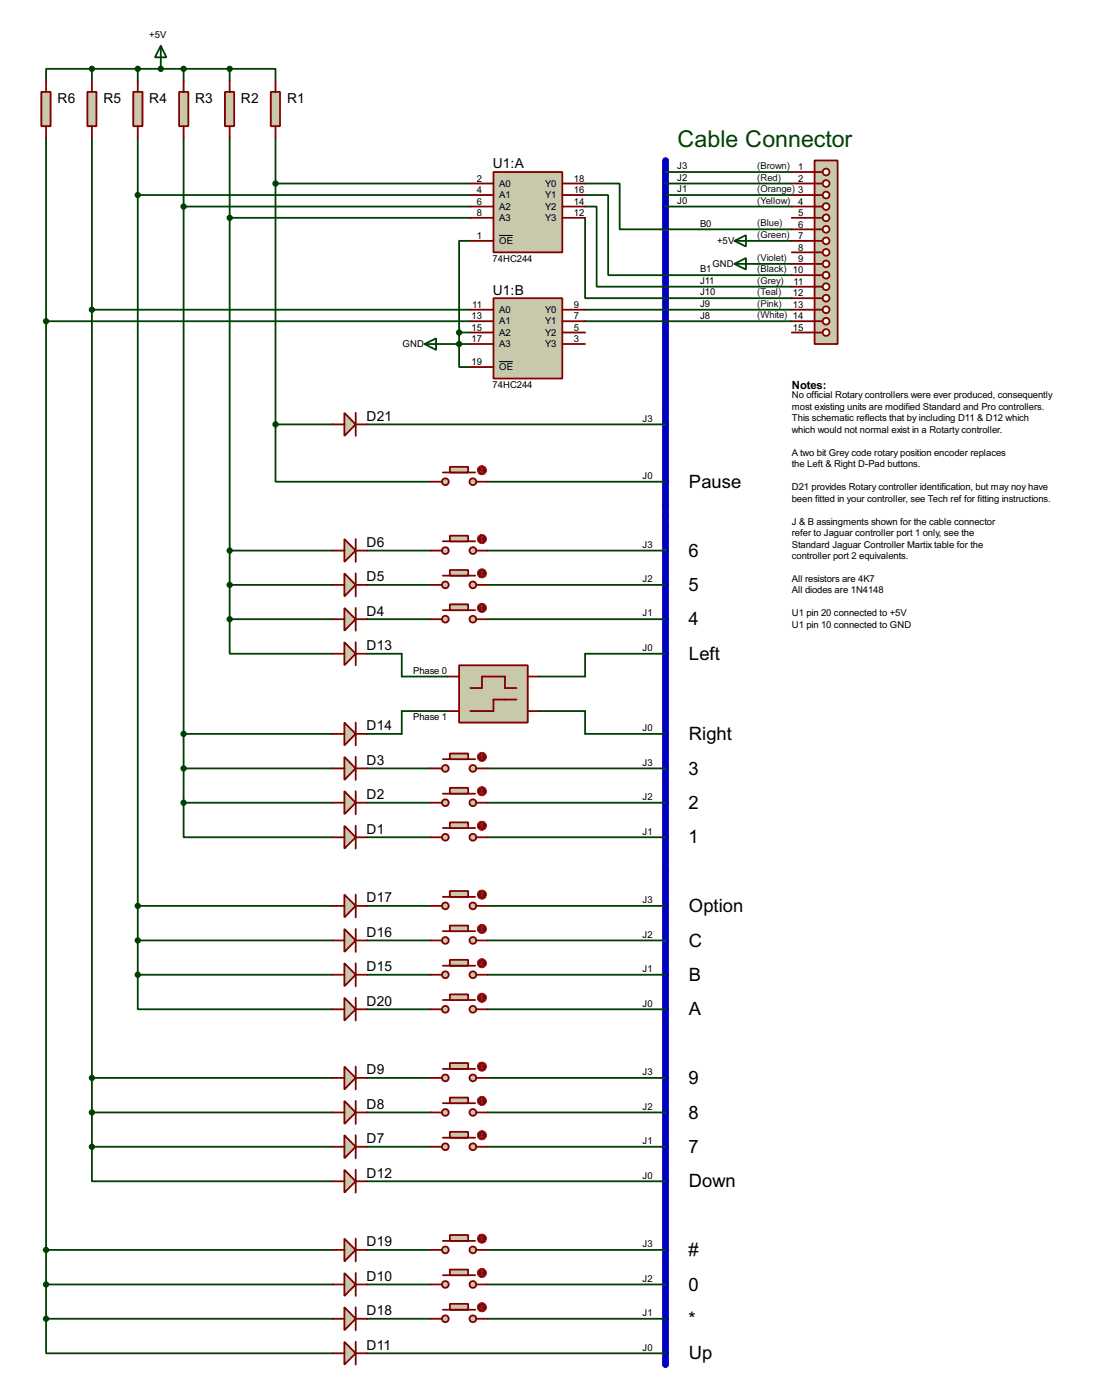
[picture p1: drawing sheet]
<svg xmlns="http://www.w3.org/2000/svg" width="244mm" height="310mm" viewBox="0 0 244 310" stroke-linecap="round" stroke-linejoin="round" font-family="sans-serif">
<path d="M147.4 35.6v266.7" fill="none" stroke="#0000c0" stroke-width="1.5"/>
<g fill="none" stroke="#004000" stroke-width=".4">
<path d="M20.4 15.3h-10.2v2.5M20.4 15.3h30.5M20.4 15.3v2.5M30.5 15.3v2.5M40.7 15.3v2.5M50.9 15.3h10.1v2.5M50.9 15.3v2.5M147.4 38.1h27.9M104.2 53.4h-2.5v20.3M129.6 40.7h7.6v10.1h38.1M129.6 43.2h5.1v17.8h40.6M129.6 45.8h2.5v17.7h43.2"/>
<path d="M129.6 48.3v17.8h45.7M147.4 40.7h27.9M147.4 43.2h27.9M147.4 45.8h27.9M101.7 76.2v5.1h2.5M101.7 73.7h2.5M101.7 73.7v2.5M101.7 76.2h2.5M129.6 68.6h45.7M129.6 71.2h45.7"/>
</g>
<circle cx="35.6" cy="15.3" r=".2" fill="#004000"/>
<g fill="none" stroke="#004000" stroke-width=".4">
<path d="M10.2 30.5v261.6M20.4 30.5v223.5M30.5 30.5v185.4M40.7 30.5v147.3M50.9 30.5v106.7M61 30.5v63.5M30.5 43.2h73.7M40.7 45.8h63.5M50.9 48.3h53.3M61 40.7h43.2M167.7 53.4h7.6M167.7 58.5h7.6"/>
<path d="M10.2 71.2h94M20.4 68.6h83.8M99.1 76.2h2.6M61 94v12.7h34.3M61 94h12.7M81.3 94h66.1M108 106.7h39.4M50.9 137.2v7.6h22.8M50.9 137.2h22.8M50.9 129.6h22.8M50.9 122h22.8M81.3 137.2h14"/>
<path d="M81.3 129.6h14M81.3 122h14M108 137.2h39.4M108 129.6h39.4M108 122h39.4M40.7 177.8v7.7h33M40.7 177.8h33M40.7 170.2h33M40.7 162.6h33M81.3 177.8h14M81.3 170.2h14M108 177.8h39.4"/>
<path d="M108 170.2h39.4M81.3 185.5h14M108 185.5h39.4M30.5 215.9v7.7h43.2M30.5 215.9h43.2M30.5 208.3h43.2M30.5 200.7h43.2M81.3 215.9h14M81.3 208.3h14M81.3 200.7h14M108 215.9h39.4M108 208.3h39.4"/>
<path d="M108 200.7h39.4M20.4 238.8h53.3M81.3 238.8h14M81.3 223.6h14M108 238.8h39.4M108 223.6h39.4M20.4 254v7.7h53.3M20.4 254h53.3M20.4 246.4h53.3M81.3 254h14M81.3 246.4h14M108 254h39.4"/>
<path d="M108 246.4h39.4M10.2 276.9h63.5M81.3 276.9h14M81.3 261.7h66.1M108 276.9h39.4M10.2 292.1v7.7h63.5M10.2 284.5h63.5M10.2 292.1h63.5M81.3 284.5h14M81.3 292.1h14M81.3 299.8h66.1M108 284.5h39.4"/>
<path d="M108 292.1h39.4"/>
</g>
<path d="M109.3 38.1h15.2v17.8h-15.2z" fill="#c8c8aa" stroke="#800000" stroke-width=".4"/>
<path d="M104.2 40.7h5.1M104.2 43.2h5.1M104.2 45.8h5.1M104.2 48.3h5.1M104.2 53.4h5.1M124.5 40.7h5.1M124.5 43.2h5.1M124.5 45.8h5.1M124.5 48.3h5.1" fill="none" stroke="#800000" stroke-width=".4"/>
<path d="M110.5 52.2h3.1" fill="none" stroke="#000" stroke-width=".22"/>
<path d="M109.3 66.1h15.2v17.8h-15.2z" fill="#c8c8aa" stroke="#800000" stroke-width=".4"/>
<path d="M104.2 68.6h5.1M104.2 71.2h5.1M104.2 73.7h5.1M104.2 76.2h5.1M124.5 68.6h5.1M124.5 71.2h5.1M124.5 73.7h5.1M124.5 76.2h5.1M104.2 81.3h5.1" fill="none" stroke="#800000" stroke-width=".4"/>
<path d="M110.5 80.1h3.1" fill="none" stroke="#000" stroke-width=".22"/>
<path d="M60 20.4h2v7.6h-2z" fill="#c8c8aa" stroke="#800000" stroke-width=".4"/>
<path d="M61 17.8v2.6M61 28v2.5" fill="none" stroke="#800000" stroke-width=".4"/>
<path d="M49.8 20.4h2.1v7.6h-2.1z" fill="#c8c8aa" stroke="#800000" stroke-width=".4"/>
<path d="M50.9 17.8v2.6M50.9 28v2.5" fill="none" stroke="#800000" stroke-width=".4"/>
<path d="M39.7 20.4h2v7.6h-2z" fill="#c8c8aa" stroke="#800000" stroke-width=".4"/>
<path d="M40.7 17.8v2.6M40.7 28v2.5" fill="none" stroke="#800000" stroke-width=".4"/>
<path d="M29.5 20.4h2.1v7.6h-2.1z" fill="#c8c8aa" stroke="#800000" stroke-width=".4"/>
<path d="M30.5 17.8v2.6M30.5 28v2.5" fill="none" stroke="#800000" stroke-width=".4"/>
<path d="M19.4 20.4h2v7.6h-2z" fill="#c8c8aa" stroke="#800000" stroke-width=".4"/>
<path d="M20.4 17.8v2.6M20.4 28v2.5" fill="none" stroke="#800000" stroke-width=".4"/>
<path d="M9.2 20.4h2v7.6h-2z" fill="#c8c8aa" stroke="#800000" stroke-width=".4"/>
<path d="M10.2 17.8v2.6M10.2 28v2.5" fill="none" stroke="#800000" stroke-width=".4"/>
<path d="M76.3 182.9l2.5 2.6-2.5 2.5z" fill="#c8c8aa" stroke="#800000" stroke-width=".4"/>
<path d="M73.7 185.5h2.6M78.8 182.9v5.1M78.8 185.5h2.5" fill="none" stroke="#800000" stroke-width=".4"/>
<path d="M76.3 175.3l2.5 2.5-2.5 2.6z" fill="#c8c8aa" stroke="#800000" stroke-width=".4"/>
<path d="M73.7 177.8h2.6M78.8 175.3v5.1M78.8 177.8h2.5" fill="none" stroke="#800000" stroke-width=".4"/>
<path d="M76.3 167.7l2.5 2.5-2.5 2.6z" fill="#c8c8aa" stroke="#800000" stroke-width=".4"/>
<path d="M73.7 170.2h2.6M78.8 167.7v5.1M78.8 170.2h2.5" fill="none" stroke="#800000" stroke-width=".4"/>
<path d="M76.3 134.7l2.5 2.5-2.5 2.5z" fill="#c8c8aa" stroke="#800000" stroke-width=".4"/>
<path d="M73.7 137.2h2.6M78.8 134.7v5M78.8 137.2h2.5" fill="none" stroke="#800000" stroke-width=".4"/>
<path d="M76.3 127l2.5 2.6-2.5 2.5z" fill="#c8c8aa" stroke="#800000" stroke-width=".4"/>
<path d="M73.7 129.6h2.6M78.8 127v5.1M78.8 129.6h2.5" fill="none" stroke="#800000" stroke-width=".4"/>
<path d="M76.3 119.4l2.5 2.6-2.5 2.5z" fill="#c8c8aa" stroke="#800000" stroke-width=".4"/>
<path d="M78.8 119.4v5.1M73.7 122h2.6M78.8 122h2.5" fill="none" stroke="#800000" stroke-width=".4"/>
<path d="M76.3 251.5l2.5 2.5-2.5 2.6z" fill="#c8c8aa" stroke="#800000" stroke-width=".4"/>
<path d="M73.7 254h2.6M78.8 251.5v5.1M78.8 254h2.5" fill="none" stroke="#800000" stroke-width=".4"/>
<path d="M76.3 243.9l2.5 2.5-2.5 2.6z" fill="#c8c8aa" stroke="#800000" stroke-width=".4"/>
<path d="M73.7 246.4h2.6M78.8 243.9v5.1M78.8 246.4h2.5" fill="none" stroke="#800000" stroke-width=".4"/>
<path d="M76.3 236.3l2.5 2.5-2.5 2.5z" fill="#c8c8aa" stroke="#800000" stroke-width=".4"/>
<path d="M73.7 238.8h2.6M78.8 236.3v5M78.8 238.8h2.5" fill="none" stroke="#800000" stroke-width=".4"/>
<path d="M76.3 282l2.5 2.5-2.5 2.6z" fill="#c8c8aa" stroke="#800000" stroke-width=".4"/>
<path d="M73.7 284.5h2.6M78.8 282v5.1M78.8 284.5h2.5" fill="none" stroke="#800000" stroke-width=".4"/>
<path d="M76.3 297.2l2.5 2.6-2.5 2.5z" fill="#c8c8aa" stroke="#800000" stroke-width=".4"/>
<path d="M73.7 299.8h2.6M78.8 297.2v5.1M78.8 299.8h2.5" fill="none" stroke="#800000" stroke-width=".4"/>
<path d="M76.3 142.3l2.5 2.5-2.5 2.6z" fill="#c8c8aa" stroke="#800000" stroke-width=".4"/>
<path d="M73.7 144.8h2.6M78.8 142.3v5.1M78.8 144.8h2.5" fill="none" stroke="#800000" stroke-width=".4"/>
<path d="M76.3 160.1l2.5 2.5-2.5 2.5z" fill="#c8c8aa" stroke="#800000" stroke-width=".4"/>
<path d="M73.7 162.6h2.6M78.8 160.1v5M78.8 162.6h2.5" fill="none" stroke="#800000" stroke-width=".4"/>
<path d="M76.3 213.4l2.5 2.5-2.5 2.6z" fill="#c8c8aa" stroke="#800000" stroke-width=".4"/>
<path d="M73.7 215.9h2.6M78.8 213.4v5.1M78.8 215.9h2.5" fill="none" stroke="#800000" stroke-width=".4"/>
<path d="M76.3 205.8l2.5 2.5-2.5 2.6z" fill="#c8c8aa" stroke="#800000" stroke-width=".4"/>
<path d="M73.7 208.3h2.6M78.8 205.8v5.1M78.8 208.3h2.5" fill="none" stroke="#800000" stroke-width=".4"/>
<path d="M76.3 198.2l2.5 2.5-2.5 2.5z" fill="#c8c8aa" stroke="#800000" stroke-width=".4"/>
<path d="M78.8 198.2v5M73.7 200.7h2.6M78.8 200.7h2.5" fill="none" stroke="#800000" stroke-width=".4"/>
<path d="M76.3 289.6l2.5 2.5-2.5 2.6z" fill="#c8c8aa" stroke="#800000" stroke-width=".4"/>
<path d="M73.7 292.1h2.6M78.8 289.6v5.1M78.8 292.1h2.5" fill="none" stroke="#800000" stroke-width=".4"/>
<path d="M76.3 274.4l2.5 2.5-2.5 2.5z" fill="#c8c8aa" stroke="#800000" stroke-width=".4"/>
<path d="M73.7 276.9h2.6M78.8 274.4v5M78.8 276.9h2.5" fill="none" stroke="#800000" stroke-width=".4"/>
<path d="M76.3 221l2.5 2.6-2.5 2.5z" fill="#c8c8aa" stroke="#800000" stroke-width=".4"/>
<path d="M73.7 223.6h2.6M78.8 221v5.1M78.8 223.6h2.5" fill="none" stroke="#800000" stroke-width=".4"/>
<path d="M180.4 35.6h5.1v40.6h-5.1z" fill="#c8c8aa" stroke="#800000" stroke-width=".4"/>
<path d="M180.4 38.1h1.8" fill="none" stroke="#800000" stroke-width=".4"/>
<circle cx="182.9" cy="38.1" r=".75" fill="#feffff" stroke="#800000" stroke-width=".4"/>
<path d="M180.4 40.7h1.8" fill="none" stroke="#800000" stroke-width=".4"/>
<circle cx="182.9" cy="40.7" r=".75" fill="#feffff" stroke="#800000" stroke-width=".4"/>
<path d="M180.4 43.2h1.8" fill="none" stroke="#800000" stroke-width=".4"/>
<circle cx="182.9" cy="43.2" r=".75" fill="#feffff" stroke="#800000" stroke-width=".4"/>
<path d="M180.4 45.8h1.8" fill="none" stroke="#800000" stroke-width=".4"/>
<circle cx="182.9" cy="45.8" r=".75" fill="#feffff" stroke="#800000" stroke-width=".4"/>
<path d="M180.4 48.3h1.8" fill="none" stroke="#800000" stroke-width=".4"/>
<circle cx="182.9" cy="48.3" r=".75" fill="#feffff" stroke="#800000" stroke-width=".4"/>
<path d="M180.4 50.8h1.8" fill="none" stroke="#800000" stroke-width=".4"/>
<circle cx="182.9" cy="50.8" r=".75" fill="#feffff" stroke="#800000" stroke-width=".4"/>
<path d="M180.4 53.4h1.8" fill="none" stroke="#800000" stroke-width=".4"/>
<circle cx="182.9" cy="53.4" r=".75" fill="#feffff" stroke="#800000" stroke-width=".4"/>
<path d="M180.4 55.9h1.8" fill="none" stroke="#800000" stroke-width=".4"/>
<circle cx="182.9" cy="55.9" r=".75" fill="#feffff" stroke="#800000" stroke-width=".4"/>
<path d="M180.4 58.5h1.8" fill="none" stroke="#800000" stroke-width=".4"/>
<circle cx="182.9" cy="58.5" r=".75" fill="#feffff" stroke="#800000" stroke-width=".4"/>
<path d="M180.4 61h1.8" fill="none" stroke="#800000" stroke-width=".4"/>
<circle cx="182.9" cy="61" r=".75" fill="#feffff" stroke="#800000" stroke-width=".4"/>
<path d="M180.4 63.5h1.8" fill="none" stroke="#800000" stroke-width=".4"/>
<circle cx="182.9" cy="63.5" r=".75" fill="#feffff" stroke="#800000" stroke-width=".4"/>
<path d="M180.4 66.1h1.8" fill="none" stroke="#800000" stroke-width=".4"/>
<circle cx="182.9" cy="66.1" r=".75" fill="#feffff" stroke="#800000" stroke-width=".4"/>
<path d="M180.4 68.6h1.8" fill="none" stroke="#800000" stroke-width=".4"/>
<circle cx="182.9" cy="68.6" r=".75" fill="#feffff" stroke="#800000" stroke-width=".4"/>
<path d="M180.4 71.2h1.8" fill="none" stroke="#800000" stroke-width=".4"/>
<circle cx="182.9" cy="71.2" r=".75" fill="#feffff" stroke="#800000" stroke-width=".4"/>
<path d="M180.4 73.7h1.8" fill="none" stroke="#800000" stroke-width=".4"/>
<circle cx="182.9" cy="73.7" r=".75" fill="#feffff" stroke="#800000" stroke-width=".4"/>
<g fill="none" stroke="#800000" stroke-width=".4">
<path d="M175.3 38.1h5.1M175.3 40.7h5.1M175.3 43.2h5.1M175.3 45.8h5.1M175.3 48.3h5.1M175.3 50.8h5.1M175.3 53.4h5.1M175.3 55.9h5.1M175.3 58.5h5.1M175.3 61h5.1M175.3 63.5h5.1M175.3 66.1h5.1"/>
<path d="M175.3 68.6h5.1M175.3 71.2h5.1M175.3 73.7h5.1"/>
</g>
<g fill="#004000" stroke="#004000" stroke-width=".4">
<circle cx="101.6" cy="73.7" r=".5"/>
<circle cx="101.6" cy="76.2" r=".5"/>
<circle cx="50.8" cy="15.3" r=".5"/>
<circle cx="40.6" cy="15.3" r=".5"/>
<circle cx="30.5" cy="15.3" r=".5"/>
<circle cx="20.3" cy="15.3" r=".5"/>
<circle cx="35.6" cy="15.3" r=".5"/>
<circle cx="61" cy="40.7" r=".5"/>
<circle cx="30.5" cy="43.2" r=".5"/>
<circle cx="40.6" cy="45.8" r=".5"/>
<circle cx="50.8" cy="48.3" r=".5"/>
<circle cx="20.3" cy="68.6" r=".5"/>
<circle cx="10.2" cy="71.2" r=".5"/>
</g>
<path d="M35.6 10.2l1.3 2.5h-2.6zM35.6 10.2v5.1" fill="none" stroke="#004000" stroke-width=".4"/>
<path d="M76.3 259.1l2.5 2.6-2.5 2.5z" fill="#c8c8aa" stroke="#800000" stroke-width=".4"/>
<path d="M78.8 259.1v5.1M73.7 261.7h2.6M78.8 261.7h2.5" fill="none" stroke="#800000" stroke-width=".4"/>
<g fill="#004000" stroke="#004000" stroke-width=".4">
<circle cx="50.8" cy="137.2" r=".5"/>
<circle cx="50.8" cy="129.6" r=".5"/>
<circle cx="50.8" cy="122" r=".5"/>
<circle cx="40.6" cy="177.8" r=".5"/>
<circle cx="40.6" cy="170.2" r=".5"/>
<circle cx="30.5" cy="215.9" r=".5"/>
<circle cx="30.5" cy="208.3" r=".5"/>
<circle cx="30.5" cy="200.7" r=".5"/>
<circle cx="20.3" cy="254" r=".5"/>
<circle cx="20.3" cy="246.4" r=".5"/>
<circle cx="20.3" cy="238.8" r=".5"/>
<circle cx="10.2" cy="276.9" r=".5"/>
<circle cx="10.2" cy="284.5" r=".5"/>
<circle cx="10.2" cy="292.1" r=".5"/>
</g>
<path d="M76.3 91.5l2.5 2.5-2.5 2.6z" fill="#c8c8aa" stroke="#800000" stroke-width=".4"/>
<path d="M73.7 94h2.6M78.8 91.5v5.1M78.8 94h2.5" fill="none" stroke="#800000" stroke-width=".4"/>
<g fill="#c8c8aa" stroke="#800000" stroke-width=".4">
<circle cx="104.7" cy="122" r=".75"/>
<circle cx="98.6" cy="122" r=".75"/>
</g>
<path d="M98.1 119.9h7.1" fill="none" stroke="#800000" stroke-width=".4"/>
<path d="M99.6 118.7h4.1v1.2h-4.1z" fill="#c8c8aa" stroke="#800000" stroke-width=".4"/>
<path d="M95.3 122h2.5M105.5 122h2.5" fill="none" stroke="#800000" stroke-width=".4"/>
<circle cx="106.7" cy="119.4" r="1" fill="#400000" stroke="#f00" stroke-width=".22"/>
<path d="M106.5 119.7l.2 .2M106.7 118.9v1M106.7 118.9l-.2 .3M106.7 118.9l.3 .3M107 119.7l-.3 .2" fill="none" stroke="#f00" stroke-width=".22"/>
<g fill="#c8c8aa" stroke="#800000" stroke-width=".4">
<circle cx="104.7" cy="129.6" r=".75"/>
<circle cx="98.6" cy="129.6" r=".75"/>
</g>
<path d="M98.1 127.5h7.1" fill="none" stroke="#800000" stroke-width=".4"/>
<path d="M99.6 126.3h4.1v1.2h-4.1z" fill="#c8c8aa" stroke="#800000" stroke-width=".4"/>
<path d="M95.3 129.6h2.5M105.5 129.6h2.5" fill="none" stroke="#800000" stroke-width=".4"/>
<circle cx="106.7" cy="127" r="1" fill="#400000" stroke="#f00" stroke-width=".22"/>
<path d="M106.5 127.3l.2 .2M106.7 126.5v1M106.7 126.5l-.2 .3M106.7 126.5l.3 .3M107 127.3l-.3 .2" fill="none" stroke="#f00" stroke-width=".22"/>
<g fill="#c8c8aa" stroke="#800000" stroke-width=".4">
<circle cx="104.7" cy="137.2" r=".75"/>
<circle cx="98.6" cy="137.2" r=".75"/>
</g>
<path d="M98.1 135.2h7.1" fill="none" stroke="#800000" stroke-width=".4"/>
<path d="M99.6 133.9h4.1v1.3h-4.1z" fill="#c8c8aa" stroke="#800000" stroke-width=".4"/>
<path d="M95.3 137.2h2.5M105.5 137.2h2.5" fill="none" stroke="#800000" stroke-width=".4"/>
<circle cx="106.7" cy="134.7" r="1" fill="#400000" stroke="#f00" stroke-width=".22"/>
<path d="M106.5 134.9l.2 .3M106.7 134.1v1.1M106.7 134.1l-.2 .3M106.7 134.1l.3 .3M107 134.9l-.3 .3" fill="none" stroke="#f00" stroke-width=".22"/>
<g fill="#c8c8aa" stroke="#800000" stroke-width=".4">
<circle cx="104.7" cy="170.2" r=".75"/>
<circle cx="98.6" cy="170.2" r=".75"/>
</g>
<path d="M98.1 168.2h7.1" fill="none" stroke="#800000" stroke-width=".4"/>
<path d="M99.6 166.9h4.1v1.3h-4.1z" fill="#c8c8aa" stroke="#800000" stroke-width=".4"/>
<path d="M95.3 170.2h2.5M105.5 170.2h2.5" fill="none" stroke="#800000" stroke-width=".4"/>
<circle cx="106.7" cy="167.7" r="1" fill="#400000" stroke="#f00" stroke-width=".22"/>
<path d="M106.5 167.9l.2 .3M106.7 167.2v1M106.7 167.2l-.2 .2M106.7 167.2l.3 .2M107 167.9l-.3 .3" fill="none" stroke="#f00" stroke-width=".22"/>
<g fill="#c8c8aa" stroke="#800000" stroke-width=".4">
<circle cx="104.7" cy="177.8" r=".75"/>
<circle cx="98.6" cy="177.8" r=".75"/>
</g>
<path d="M98.1 175.8h7.1" fill="none" stroke="#800000" stroke-width=".4"/>
<path d="M99.6 174.5h4.1v1.3h-4.1z" fill="#c8c8aa" stroke="#800000" stroke-width=".4"/>
<path d="M95.3 177.8h2.5M105.5 177.8h2.5" fill="none" stroke="#800000" stroke-width=".4"/>
<circle cx="106.7" cy="175.3" r="1" fill="#400000" stroke="#f00" stroke-width=".22"/>
<path d="M106.5 175.5l.2 .3M106.7 174.8v1M106.7 174.8l-.2 .2M106.7 174.8l.3 .2M107 175.5l-.3 .3" fill="none" stroke="#f00" stroke-width=".22"/>
<g fill="#c8c8aa" stroke="#800000" stroke-width=".4">
<circle cx="104.7" cy="185.5" r=".75"/>
<circle cx="98.6" cy="185.5" r=".75"/>
</g>
<path d="M98.1 183.4h7.1" fill="none" stroke="#800000" stroke-width=".4"/>
<path d="M99.6 182.2h4.1v1.2h-4.1z" fill="#c8c8aa" stroke="#800000" stroke-width=".4"/>
<path d="M95.3 185.5h2.5M105.5 185.5h2.5" fill="none" stroke="#800000" stroke-width=".4"/>
<circle cx="106.7" cy="182.9" r="1" fill="#400000" stroke="#f00" stroke-width=".22"/>
<path d="M106.5 183.2l.2 .2M106.7 182.4v1M106.7 182.4l-.2 .3M106.7 182.4l.3 .3M107 183.2l-.3 .2" fill="none" stroke="#f00" stroke-width=".22"/>
<g fill="#c8c8aa" stroke="#800000" stroke-width=".4">
<circle cx="104.7" cy="200.7" r=".75"/>
<circle cx="98.6" cy="200.7" r=".75"/>
</g>
<path d="M98.1 198.7h7.1" fill="none" stroke="#800000" stroke-width=".4"/>
<path d="M99.6 197.4h4.1v1.3h-4.1z" fill="#c8c8aa" stroke="#800000" stroke-width=".4"/>
<path d="M95.3 200.7h2.5M105.5 200.7h2.5" fill="none" stroke="#800000" stroke-width=".4"/>
<circle cx="106.7" cy="198.2" r="1" fill="#400000" stroke="#f00" stroke-width=".22"/>
<path d="M106.5 198.4l.2 .3M106.7 197.6v1.1M106.7 197.6l-.2 .3M106.7 197.6l.3 .3M107 198.4l-.3 .3" fill="none" stroke="#f00" stroke-width=".22"/>
<g fill="#c8c8aa" stroke="#800000" stroke-width=".4">
<circle cx="104.7" cy="208.3" r=".75"/>
<circle cx="98.6" cy="208.3" r=".75"/>
</g>
<path d="M98.1 206.3h7.1" fill="none" stroke="#800000" stroke-width=".4"/>
<path d="M99.6 205h4.1v1.3h-4.1z" fill="#c8c8aa" stroke="#800000" stroke-width=".4"/>
<path d="M95.3 208.3h2.5M105.5 208.3h2.5" fill="none" stroke="#800000" stroke-width=".4"/>
<circle cx="106.7" cy="205.8" r="1" fill="#400000" stroke="#f00" stroke-width=".22"/>
<path d="M106.5 206l.2 .3M106.7 205.3v1M106.7 205.3l-.2 .2M106.7 205.3l.3 .2M107 206l-.3 .3" fill="none" stroke="#f00" stroke-width=".22"/>
<g fill="#c8c8aa" stroke="#800000" stroke-width=".4">
<circle cx="104.7" cy="215.9" r=".75"/>
<circle cx="98.6" cy="215.9" r=".75"/>
</g>
<path d="M98.1 213.9h7.1" fill="none" stroke="#800000" stroke-width=".4"/>
<path d="M99.6 212.6h4.1v1.3h-4.1z" fill="#c8c8aa" stroke="#800000" stroke-width=".4"/>
<path d="M95.3 215.9h2.5M105.5 215.9h2.5" fill="none" stroke="#800000" stroke-width=".4"/>
<circle cx="106.7" cy="213.4" r="1" fill="#400000" stroke="#f00" stroke-width=".22"/>
<path d="M106.5 213.6l.2 .3M106.7 212.9v1M106.7 212.9l-.2 .2M106.7 212.9l.3 .2M107 213.6l-.3 .3" fill="none" stroke="#f00" stroke-width=".22"/>
<g fill="#c8c8aa" stroke="#800000" stroke-width=".4">
<circle cx="104.7" cy="223.6" r=".75"/>
<circle cx="98.6" cy="223.6" r=".75"/>
</g>
<path d="M98.1 221.5h7.1" fill="none" stroke="#800000" stroke-width=".4"/>
<path d="M99.6 220.3h4.1v1.2h-4.1z" fill="#c8c8aa" stroke="#800000" stroke-width=".4"/>
<path d="M95.3 223.6h2.5M105.5 223.6h2.5" fill="none" stroke="#800000" stroke-width=".4"/>
<circle cx="106.7" cy="221" r="1" fill="#400000" stroke="#f00" stroke-width=".22"/>
<path d="M106.5 221.3l.2 .2M106.7 220.5v1M106.7 220.5l-.2 .3M106.7 220.5l.3 .3M107 221.3l-.3 .2" fill="none" stroke="#f00" stroke-width=".22"/>
<g fill="#c8c8aa" stroke="#800000" stroke-width=".4">
<circle cx="104.7" cy="238.8" r=".75"/>
<circle cx="98.6" cy="238.8" r=".75"/>
</g>
<path d="M98.1 236.8h7.1" fill="none" stroke="#800000" stroke-width=".4"/>
<path d="M99.6 235.5h4.1v1.3h-4.1z" fill="#c8c8aa" stroke="#800000" stroke-width=".4"/>
<path d="M95.3 238.8h2.5M105.5 238.8h2.5" fill="none" stroke="#800000" stroke-width=".4"/>
<circle cx="106.7" cy="236.3" r="1" fill="#400000" stroke="#f00" stroke-width=".22"/>
<path d="M106.5 236.5l.2 .3M106.7 235.7v1.1M106.7 235.7l-.2 .3M106.7 235.7l.3 .3M107 236.5l-.3 .3" fill="none" stroke="#f00" stroke-width=".22"/>
<g fill="#c8c8aa" stroke="#800000" stroke-width=".4">
<circle cx="104.7" cy="246.4" r=".75"/>
<circle cx="98.6" cy="246.4" r=".75"/>
</g>
<path d="M98.1 244.4h7.1" fill="none" stroke="#800000" stroke-width=".4"/>
<path d="M99.6 243.1h4.1v1.3h-4.1z" fill="#c8c8aa" stroke="#800000" stroke-width=".4"/>
<path d="M95.3 246.4h2.5M105.5 246.4h2.5" fill="none" stroke="#800000" stroke-width=".4"/>
<circle cx="106.7" cy="243.9" r="1" fill="#400000" stroke="#f00" stroke-width=".22"/>
<path d="M106.5 244.1l.2 .3M106.7 243.4v1M106.7 243.4l-.2 .2M106.7 243.4l.3 .2M107 244.1l-.3 .3" fill="none" stroke="#f00" stroke-width=".22"/>
<g fill="#c8c8aa" stroke="#800000" stroke-width=".4">
<circle cx="104.7" cy="254" r=".75"/>
<circle cx="98.6" cy="254" r=".75"/>
</g>
<path d="M98.1 252h7.1" fill="none" stroke="#800000" stroke-width=".4"/>
<path d="M99.6 250.7h4.1v1.3h-4.1z" fill="#c8c8aa" stroke="#800000" stroke-width=".4"/>
<path d="M95.3 254h2.5M105.5 254h2.5" fill="none" stroke="#800000" stroke-width=".4"/>
<circle cx="106.7" cy="251.5" r="1" fill="#400000" stroke="#f00" stroke-width=".22"/>
<path d="M106.5 251.7l.2 .3M106.7 251v1M106.7 251l-.2 .2M106.7 251l.3 .2M107 251.7l-.3 .3" fill="none" stroke="#f00" stroke-width=".22"/>
<g fill="#c8c8aa" stroke="#800000" stroke-width=".4">
<circle cx="104.7" cy="106.7" r=".75"/>
<circle cx="98.6" cy="106.7" r=".75"/>
</g>
<path d="M98.1 104.7h7.1" fill="none" stroke="#800000" stroke-width=".4"/>
<path d="M99.6 103.4h4.1v1.3h-4.1z" fill="#c8c8aa" stroke="#800000" stroke-width=".4"/>
<path d="M95.3 106.7h2.5M105.5 106.7h2.5" fill="none" stroke="#800000" stroke-width=".4"/>
<circle cx="106.7" cy="104.2" r="1" fill="#400000" stroke="#f00" stroke-width=".22"/>
<path d="M106.5 104.4l.2 .3M106.7 103.7v1M106.7 103.7l-.2 .2M106.7 103.7l.3 .2M107 104.4l-.3 .3" fill="none" stroke="#f00" stroke-width=".22"/>
<g fill="#c8c8aa" stroke="#800000" stroke-width=".4">
<circle cx="104.7" cy="276.9" r=".75"/>
<circle cx="98.6" cy="276.9" r=".75"/>
</g>
<path d="M98.1 274.9h7.1" fill="none" stroke="#800000" stroke-width=".4"/>
<path d="M99.6 273.6h4.1v1.3h-4.1z" fill="#c8c8aa" stroke="#800000" stroke-width=".4"/>
<path d="M95.3 276.9h2.5M105.5 276.9h2.5" fill="none" stroke="#800000" stroke-width=".4"/>
<circle cx="106.7" cy="274.4" r="1" fill="#400000" stroke="#f00" stroke-width=".22"/>
<path d="M106.5 274.6l.2 .3M106.7 273.8v1.1M106.7 273.8l-.2 .3M106.7 273.8l.3 .3M107 274.6l-.3 .3" fill="none" stroke="#f00" stroke-width=".22"/>
<g fill="#c8c8aa" stroke="#800000" stroke-width=".4">
<circle cx="104.7" cy="284.5" r=".75"/>
<circle cx="98.6" cy="284.5" r=".75"/>
</g>
<path d="M98.1 282.5h7.1" fill="none" stroke="#800000" stroke-width=".4"/>
<path d="M99.6 281.2h4.1v1.3h-4.1z" fill="#c8c8aa" stroke="#800000" stroke-width=".4"/>
<path d="M95.3 284.5h2.5M105.5 284.5h2.5" fill="none" stroke="#800000" stroke-width=".4"/>
<circle cx="106.7" cy="282" r="1" fill="#400000" stroke="#f00" stroke-width=".22"/>
<path d="M106.5 282.2l.2 .3M106.7 281.5v1M106.7 281.5l-.2 .2M106.7 281.5l.3 .2M107 282.2l-.3 .3" fill="none" stroke="#f00" stroke-width=".22"/>
<g fill="#c8c8aa" stroke="#800000" stroke-width=".4">
<circle cx="104.7" cy="292.1" r=".75"/>
<circle cx="98.6" cy="292.1" r=".75"/>
</g>
<path d="M98.1 290.1h7.1" fill="none" stroke="#800000" stroke-width=".4"/>
<path d="M99.6 288.8h4.1v1.3h-4.1z" fill="#c8c8aa" stroke="#800000" stroke-width=".4"/>
<path d="M95.3 292.1h2.5M105.5 292.1h2.5" fill="none" stroke="#800000" stroke-width=".4"/>
<circle cx="106.7" cy="289.6" r="1" fill="#400000" stroke="#f00" stroke-width=".22"/>
<path d="M106.5 289.8l.2 .3M106.7 289.1v1M106.7 289.1l-.2 .2M106.7 289.1l.3 .2M107 289.8l-.3 .3" fill="none" stroke="#f00" stroke-width=".22"/>
<g fill="#004000" stroke="#004000" stroke-width=".4">
<circle cx="61" cy="94" r=".5"/>
<circle cx="40.6" cy="162.6" r=".5"/>
</g>
<path d="M101.7 147.4h15.2v12.7h-15.2z" fill="#c8c8aa" stroke="#800000" stroke-width=".4"/>
<path d="M99.1 149.9h2.6M99.1 157.5h2.6M104.2 152.4h2.5v-2.5h5.1v2.5h2.6M114.4 155h-5.1v2.5h-5.1M116.9 149.9h2.5M116.9 157.5h2.5" fill="none" stroke="#800000" stroke-width=".4"/>
<path d="M162.6 53.4l2.6-1.3v2.5zM162.6 58.5l2.6-1.3v2.5zM162.6 53.4h5.1M162.6 58.5h5.1M94 76.2l2.6-1.2v2.5zM94 76.2h5.1M81.3 144.8h7.7v5.1h10.1M99.1 157.5h-10.1v5.1h-7.7M119.4 157.5h10.2v5.1h17.8M147.4 144.8h-17.8v5.1h-10.2" fill="none" stroke="#004000" stroke-width=".4"/>
<text font-size="5.8" fill="#004000" x="150" y="32.5">Cable Connector</text>
<g font-size="4.6">
<text x="152.5" y="108">Pause</text>
<text x="152.5" y="123.3">6</text>
<text x="152.5" y="130.9">5</text>
<text x="152.5" y="138.5">4</text>
<text x="152.5" y="146.2">Left</text>
<text x="152.5" y="163.9">Right</text>
<text x="152.5" y="171.6">3</text>
<text x="152.5" y="179.2">2</text>
<text x="152.5" y="186.8">1</text>
<text x="152.5" y="202">Option</text>
<text x="152.5" y="209.7">C</text>
<text x="152.5" y="217.3">B</text>
<text x="152.5" y="224.9">A</text>
<text x="152.5" y="240.1">9</text>
<text x="152.5" y="247.8">8</text>
<text x="152.5" y="255.4">7</text>
<text x="152.5" y="263">Down</text>
<text x="152.5" y="278.2">#</text>
<text x="152.5" y="285.9">0</text>
<text x="152.5" y="293.5">*</text>
<text x="152.5" y="301.1">Up</text>
</g>
<g font-size="3.4">
<text x="12.8" y="22.9">R6</text>
<text x="22.9" y="22.9">R5</text>
<text x="33.1" y="22.9">R4</text>
<text x="43.2" y="22.9">R3</text>
<text x="53.4" y="22.9">R2</text>
<text x="63.6" y="22.9">R1</text>
<text x="109.1" y="37.3">U1:A</text>
<text x="109.1" y="65.3">U1:B</text>
<text x="81.2" y="93.2">D21</text>
<text x="81.2" y="121.2">D6</text>
<text x="81.2" y="128.8">D5</text>
<text x="81.2" y="136.4">D4</text>
<text x="81.2" y="144">D13</text>
<text x="81.2" y="161.8">D14</text>
<text x="81.2" y="169.4">D3</text>
<text x="81.2" y="177">D2</text>
<text x="81.2" y="184.7">D1</text>
<text x="81.2" y="199.9">D17</text>
<text x="81.2" y="207.5">D16</text>
<text x="81.2" y="215.1">D15</text>
<text x="81.2" y="222.8">D20</text>
<text x="81.2" y="238">D9</text>
<text x="81.2" y="245.6">D8</text>
<text x="81.2" y="253.2">D7</text>
<text x="81.2" y="260.9">D12</text>
<text x="81.2" y="276.1">D19</text>
<text x="81.2" y="283.7">D10</text>
<text x="81.2" y="291.3">D18</text>
<text x="81.2" y="299">D11</text>
</g>
<text font-size="2.8" x="175.3" y="86.1">Notes:</text>
<g font-size="2.4">
<text x="33.1" y="8.4">+5V</text>
<text x="105.6" y="40.2">2</text>
<text x="110.5" y="41.3">A0</text>
<text x="120.7" y="41.3">Y0</text>
<text x="127.1" y="40.2">18</text>
<text x="149.9" y="37.5">J3</text>
<text x="149.9" y="40.1">J2</text>
<text x="176.7" y="37.7">1</text>
<text x="176.7" y="40.2">2</text>
<text x="105.6" y="42.8">4</text>
<text x="105.6" y="45.4">6</text>
<text x="105.6" y="47.9">8</text>
<text x="110.5" y="43.9">A1</text>
<text x="110.5" y="46.5">A2</text>
<text x="120.7" y="43.9">Y1</text>
<text x="120.7" y="46.5">Y2</text>
<text x="127.1" y="42.8">16</text>
<text x="127.1" y="45.4">14</text>
<text x="127.1" y="47.9">12</text>
<text x="149.9" y="42.6">J1</text>
<text x="149.9" y="45.2">J0</text>
<text x="176.7" y="45.4">4</text>
<text x="176.7" y="47.9">5</text>
<text x="105.6" y="52.9">1</text>
<text x="110.5" y="49">A3</text>
<text x="120.7" y="49">Y3</text>
<text x="155" y="50.2">B0</text>
<text x="158.8" y="54">+5V</text>
<text x="176.7" y="50.4">6</text>
<text x="176.7" y="52.9">7</text>
<text x="109.1" y="58">74HC244</text>
<text x="110.5" y="54">OE</text>
<text x="157.7" y="59.2">GND</text>
<text x="176.7" y="55.5">8</text>
<text x="176.7" y="58.1">9</text>
<text x="155" y="60.3">B1</text>
<text x="155" y="62.9">J11</text>
<text x="155" y="65.5">J10</text>
<text x="175.6" y="65.6">12</text>
<text x="175.7" y="63.1">11</text>
<text x="104.4" y="70.8">13</text>
<text x="104.6" y="68.2">11</text>
<text x="110.5" y="69.3">A0</text>
<text x="110.5" y="71.9">A1</text>
<text x="120.7" y="69.3">Y0</text>
<text x="120.7" y="71.9">Y1</text>
<text x="127.1" y="68.2">9</text>
<text x="127.1" y="70.8">7</text>
<text x="155" y="68">J9</text>
<text x="155" y="70.6">J8</text>
<text x="175.6" y="68.2">13</text>
<text x="89.1" y="76.9">GND</text>
<text x="104.4" y="73.3">15</text>
<text x="104.4" y="75.8">17</text>
<text x="110.5" y="74.4">A2</text>
<text x="110.5" y="76.9">A3</text>
<text x="120.7" y="74.4">Y2</text>
<text x="120.7" y="76.9">Y3</text>
<text x="127.1" y="73.3">5</text>
<text x="127.1" y="75.8">3</text>
<text x="175.6" y="73.3">15</text>
<text x="104.4" y="80.9">19</text>
<text x="110.5" y="82">OE</text>
<text x="109.1" y="86">74HC244</text>
<text x="175.3" y="88.2">No official Rotary controllers were ever produced, consequently</text>
<text x="142.3" y="93.4">J3</text>
<text x="175.3" y="90.8">most existing units are modified Standard and Pro controllers.</text>
<text x="175.3" y="95.9">which would not normal exist in a Rotarty controller.</text>
<text x="175.3" y="93.4">This schematic reflects that by including D11 &amp; D12 which</text>
<text x="175.3" y="100.9">A two bit Grey code rotary position encoder replaces</text>
<text x="142.3" y="106.1">J0</text>
<text x="175.3" y="103.5">the Left &amp; Right D-Pad buttons.</text>
<text x="175.3" y="111.2">been fitted in your controller, see Tech ref for fitting instructions.</text>
<text x="175.3" y="108.6">D21 provides Rotary controller identification, but may noy have</text>
<text x="175.3" y="118.8">refer to Jaguar controller port 1 only, see the</text>
<text x="175.3" y="116.2">J &amp; B assingments shown for the cable connector</text>
<text x="142.3" y="121.4">J3</text>
<text x="175.3" y="123.9">controller port 2 equivalents.</text>
<text x="175.3" y="121.3">Standard Jaguar Controller Martix table for the</text>
<text x="142.3" y="129">J2</text>
<text x="175.3" y="128.9">All resistors are 4K7</text>
<text x="175.3" y="131.5">All diodes are 1N4148</text>
<text x="142.3" y="136.6">J1</text>
<text x="175.3" y="136.6">U1 pin 20 connected to +5V</text>
<text x="175.3" y="139.1">U1 pin 10 connected to GND</text>
<text x="91.5" y="149.3">Phase 0</text>
<text x="142.3" y="144.2">J0</text>
<text x="91.5" y="159.4">Phase 1</text>
<text x="142.3" y="162">J0</text>
<text x="142.3" y="169.6">J3</text>
<text x="142.3" y="177.2">J2</text>
<text x="142.3" y="184.9">J1</text>
<text x="142.3" y="200.1">J3</text>
<text x="142.3" y="207.7">J2</text>
<text x="142.3" y="215.3">J1</text>
<text x="142.3" y="223">J0</text>
<text x="142.3" y="238.2">J3</text>
<text x="142.3" y="245.8">J2</text>
<text x="142.3" y="253.4">J1</text>
<text x="142.3" y="261.1">J0</text>
<text x="142.3" y="276.3">J3</text>
<text x="142.3" y="283.9">J2</text>
<text x="142.3" y="291.5">J1</text>
<text x="142.3" y="299.2">J0</text>
</g>
<g font-size="2.4" fill="#000040">
<text x="167.7" y="37.4">(Brown)</text>
<text x="167.7" y="40">(Red)</text>
<text x="167.7" y="42.6">(Orange) 3</text>
<text x="167.7" y="45.1">(Yellow)</text>
<text x="167.7" y="50.1">(Blue)</text>
<text x="167.7" y="52.7">(Green)</text>
<text x="167.7" y="57.8">(Violet)</text>
<text x="167.7" y="60.3">(Black) 10</text>
<text x="167.7" y="62.8">(Grey)</text>
<text x="167.7" y="65.4">(Teal)</text>
<text x="167.7" y="68">(Pink)</text>
<text x="167.7" y="70.5">(White) 14</text>
</g>
</svg>
